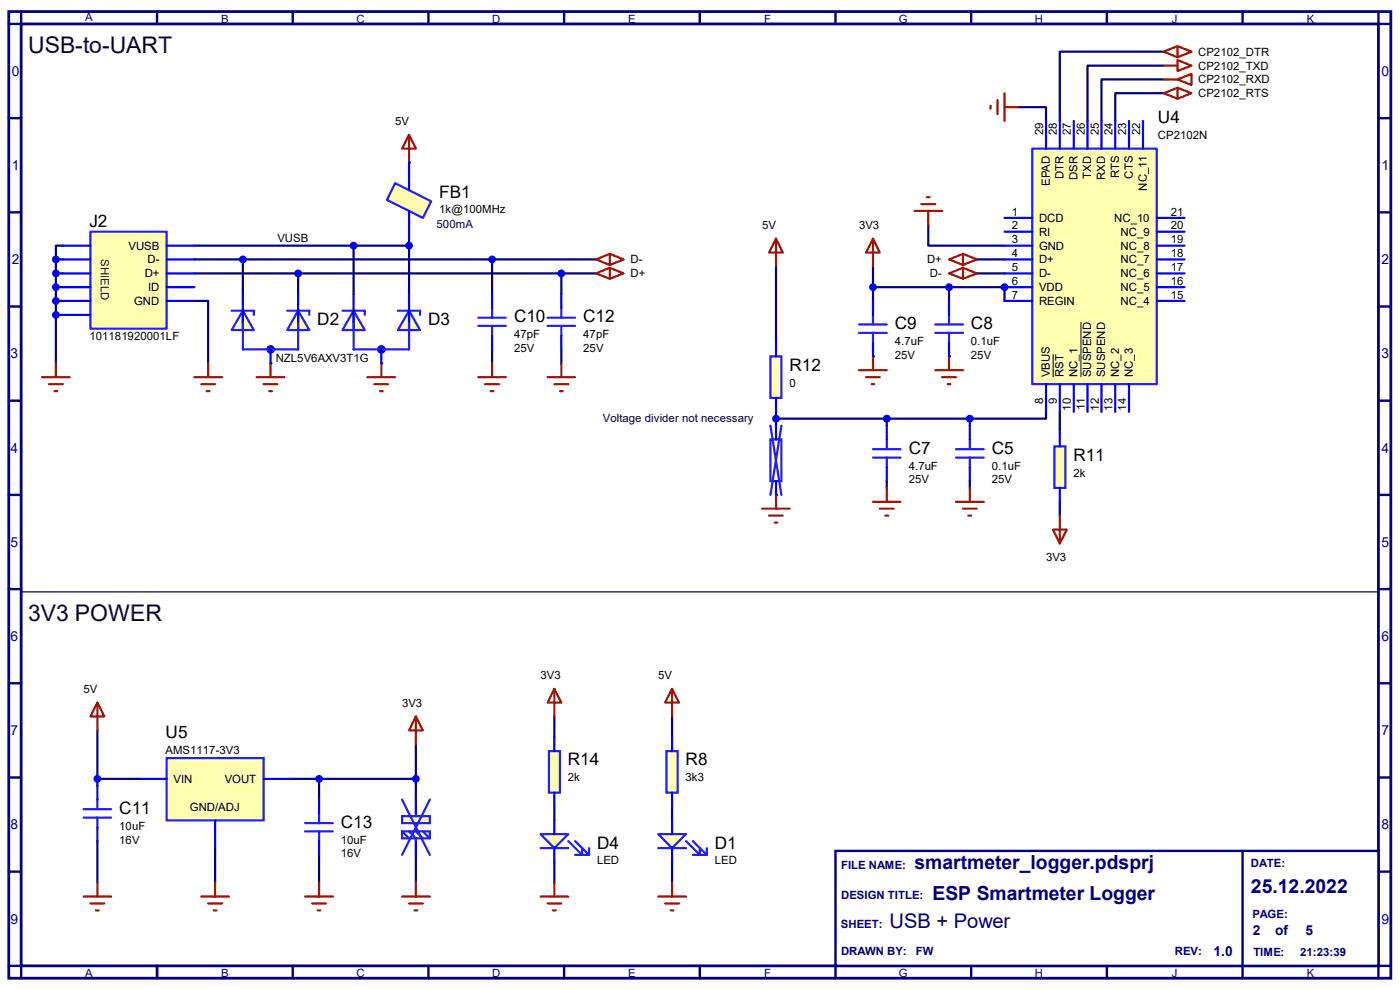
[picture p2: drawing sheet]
<svg xmlns="http://www.w3.org/2000/svg" width="297mm" height="210mm" viewBox="0 0 297 210" stroke-linecap="round" stroke-linejoin="round" font-family="sans-serif">
<path d="M1.9 2.5h293.2v205h-293.2zM4.5 5.1h287.9v199.8h-287.9z" fill="none" stroke="#000080" stroke-width=".59"/>
<path d="M4.5 2.5v2.6h-2.6M33.3 2.5v2.6" fill="none" stroke="#000080" stroke-width=".51"/>
<path d="M177.2 180.5h115.2v24.4h-115.2z" fill="#fff" stroke="#000080" stroke-width=".51"/>
<g fill="none" stroke="#000080" stroke-width=".51">
<path d="M62.1 2.5v2.6M90.9 2.5v2.6M119.7 2.5v2.6M148.5 2.5v2.6M177.2 2.5v2.6M206 2.5v2.6M234.8 2.5v2.6M263.6 2.5v2.6M292.4 2.5v2.6h2.7M1.9 25.1h2.6M292.4 25.1h2.7M1.9 45h2.6"/>
<path d="M292.4 45h2.7M1.9 65h2.6M292.4 65h2.7M1.9 85h2.6M292.4 85h2.7M1.9 105h2.6M292.4 105h2.7M1.9 125h2.6M292.4 125h2.7M1.9 144.9h2.6M292.4 144.9h2.7M1.9 164.9h2.6"/>
<path d="M292.4 164.9h2.7M1.9 184.9h2.6M263.6 180.5v27M292.4 184.9h2.7M1.9 204.9h2.6v2.6M33.3 204.9v2.6M62.1 204.9v2.6M90.9 204.9v2.6M119.7 204.9v2.6M148.5 204.9v2.6M177.2 204.9v2.6M206 204.9v2.6"/>
<path d="M234.8 204.9v2.6M295.1 204.9h-2.7v2.6"/>
</g>
<circle cx="57.4" cy="77.1" r=".23" fill="#000080"/>
<path d="M104.4 74.1v3M119.1 74.1v3" fill="none" stroke="#000080" stroke-width=".47"/>
<circle cx="80.9" cy="77.1" r=".23" fill="#000080"/>
<path d="M185.2 56.5v7.3M185.2 60.9h27.9" fill="none" stroke="#000080" stroke-width=".47"/>
<circle cx="185.2" cy="75.6" r=".23" fill="#000080"/>
<path d="M201.3 60.9v2.9" fill="none" stroke="#000080" stroke-width=".47"/>
<g fill="#000080">
<circle cx="201.3" cy="75.6" r=".23"/>
<circle cx="86.8" cy="34.5" r=".23"/>
</g>
<path d="M196.9 47.7v4.4h16.2M205.7 88.8v1.5M188.1 102.1v1.4M205.7 102.1v1.4" fill="none" stroke="#000080" stroke-width=".47"/>
<circle cx="213.1" cy="60.9" r=".23" fill="#000080"/>
<g fill="none" stroke="#000080" stroke-width=".47">
<path d="M246.9 13.9h-16.2v11.8M246.9 16.8h-13.2v8.9M246.9 11h-22.1v14.7M246.9 19.8h-10.3v5.9M216 22.7h5.9v3M86.8 50.6v11.8M126.4 58h-7.3v4.4M164.6 56.5v16.2M207.2 58h5.9M207.2 55h5.9M213.1 60.9v2.9M221.9 87.4v1.4h-16.2"/>
<path d="M224.8 87.4v4.4M224.8 106.5v2.9M20.7 154.9v11.8M20.7 178.4v8.8M20.7 165.2h8.8M45.6 179.9v7.3M61.8 165.2h5.9v4.4M67.7 181.4v5.8M88.2 181.4v5.8M142.6 182.8v4.4"/>
</g>
<circle cx="164.6" cy="105" r=".23" fill="#000080"/>
<g fill="none" stroke="#000080" stroke-width=".47">
<path d="M11.9 55h1.4M11.9 58h1.4M11.9 55v22.1M13.3 52.1h-1.4v2.9M41.2 55h85.2M41.2 52.1h45.6M41.2 58h77.9M51.5 55v7.4M63.2 58v4.4M75 52.1v10.3M104.4 55v7.4M11.9 66.8h1.4"/>
<path d="M11.9 63.8h1.4M11.9 60.9h1.4M41.2 63.8h3v13.3M164.6 87.4v2.9M164.6 88.8h41.1M188.1 88.8v1.5M88.2 157.9v11.7M117.6 152v4.4M142.6 152v4.4M67.7 165.2h20.5M117.6 171.1v2.9M142.6 171.1v2.9"/>
<path d="M117.6 182.8v4.4"/>
</g>
<path d="M57.4 77.1v2.9M54.4 80h5.9M55.9 81.5h2.9M57.1 83h.6" fill="none" stroke="#a21206" stroke-width=".47"/>
<path d="M51.5 65.9l2.3 4.1h-4.7z" fill="#ffffaf" stroke="#1f1fff" stroke-width=".47"/>
<path d="M49.1 65.9h4.7v.9M51.5 65.9v4.1" fill="none" stroke="#1f1fff" stroke-width=".47"/>
<path d="M63.2 65.9l2.4 4.1h-4.7z" fill="#ffffaf" stroke="#1f1fff" stroke-width=".47"/>
<path d="M60.9 65.9h4.7v.9M63.2 65.9v4.1" fill="none" stroke="#1f1fff" stroke-width=".47"/>
<circle cx="57.4" cy="74.1" r=".68" fill="#800000" stroke="#00f" stroke-width=".47"/>
<path d="M51.5 68.2v5.9h11.7v-5.9M101.5 67.4h5.8M101.5 69.1h5.8M104.4 65.3v2.1M104.4 69.1v2.1M116.2 67.4h5.8M116.2 69.1h5.8M119.1 65.3v2.1M119.1 69.1v2.1" fill="none" stroke="#1f1fff" stroke-width=".47"/>
<path d="M51.5 62.4v5.8M57.4 74.1v3M63.2 62.4v5.8M104.4 62.4v2.9M104.4 71.2v2.9M119.1 62.4v2.9M119.1 71.2v2.9" fill="none" stroke="#00f" stroke-width=".47"/>
<g fill="none" stroke="#a21206" stroke-width=".47">
<path d="M11.9 77.1v2.9M44.2 77.1v2.9M80.9 77.1v2.9M104.4 77.1v2.9M119.1 77.1v2.9M8.9 80h5.9M10.4 81.5h2.9M11.6 83h.5M41.2 80h5.9M42.7 81.5h2.9M43.9 83h.5M77.9 80h5.9"/>
<path d="M79.4 81.5h2.9M80.6 83h.6M101.5 80h5.8M102.9 81.5h3M104.1 83h.6M116.2 80h5.8M117.6 81.5h3M118.8 83h.6"/>
</g>
<path d="M75 65.9l2.4 4.1h-4.8z" fill="#ffffaf" stroke="#1f1fff" stroke-width=".47"/>
<path d="M72.6 65.9h4.8v.9M75 65.9v4.1" fill="none" stroke="#1f1fff" stroke-width=".47"/>
<path d="M86.8 65.9l2.3 4.1h-4.7z" fill="#ffffaf" stroke="#1f1fff" stroke-width=".47"/>
<path d="M84.4 65.9h4.7v.9M86.8 65.9v4.1" fill="none" stroke="#1f1fff" stroke-width=".47"/>
<circle cx="80.9" cy="74.1" r=".68" fill="#800000" stroke="#00f" stroke-width=".47"/>
<path d="M75 68.2v5.9h11.8v-5.9M182.2 68.8h5.9M182.2 70.6h5.9M185.2 66.8v2M185.2 70.6v2.1M198.4 68.8h5.9M198.4 70.6h5.9M201.3 66.8v2M201.3 70.6v2.1" fill="none" stroke="#1f1fff" stroke-width=".47"/>
<path d="M75 62.4v5.8M80.9 74.1v3M86.8 62.4v5.8M185.2 63.8v3M185.2 72.7v2.9M201.3 63.8v3M201.3 72.7v2.9" fill="none" stroke="#00f" stroke-width=".47"/>
<g fill="none" stroke="#a21206" stroke-width=".47">
<path d="M86.8 28.6l1.4 2.9h-2.9zM86.8 28.6v5.9M185.2 50.6l1.4 3h-2.9zM185.2 50.6v5.9M194 44.7h5.9M195.5 43.3h2.9M196.6 41.8h.6M196.9 44.7v3M182.2 78.5h5.9M185.2 75.6v2.9M198.4 78.5h5.9M201.3 75.6v2.9"/>
<path d="M183.7 80h2.9M184.9 81.5h.6M199.9 80h2.9M201 81.5h.6"/>
</g>
<g fill="#00f" stroke="#00f" stroke-width=".47">
<circle cx="213.1" cy="60.9" r=".59"/>
<circle cx="185.2" cy="60.9" r=".59"/>
<circle cx="201.3" cy="60.9" r=".59"/>
</g>
<path d="M83.8 38.9l7.7 3.8-1.8 3.5-7.6-3.8z" fill="#ffffaf" stroke="#1f1fff" stroke-width=".47"/>
<path d="M86.8 34.5v5.8M86.8 44.7v5.9M188.1 90.3v2.9M188.1 99.1v3M205.7 90.3v2.9M205.7 99.1v3" fill="none" stroke="#00f" stroke-width=".47"/>
<g fill="none" stroke="#a21206" stroke-width=".47">
<path d="M213.1 19.8v5.9M210.1 22.4v.6M211.6 21.3v2.9M213.1 22.7h2.9M164.6 50.6l1.5 3h-2.9zM164.6 50.6v5.9M185.2 106.5h5.9M186.6 107.9h3M187.8 109.4h.6M188.1 103.5v3M202.8 106.5h5.9M204.3 107.9h2.9"/>
<path d="M205.4 109.4h.6M205.7 103.5v3"/>
</g>
<circle cx="205.7" cy="88.8" r=".59" fill="#00f" stroke="#00f" stroke-width=".47"/>
<path d="M185.2 95.3h5.9M185.2 97.1h5.9M188.1 93.2v2.1M188.1 97.1v2M202.8 95.3h5.9M202.8 97.1h5.9M205.7 93.2v2.1M205.7 97.1v2" fill="none" stroke="#1f1fff" stroke-width=".47"/>
<path d="M219 31.5h26.4v50h-26.4z" fill="#ffffaf" stroke="#1f1fff" stroke-width=".47"/>
<g fill="none" stroke="#00f" stroke-width=".47">
<path d="M221.9 25.7v5.8M224.8 25.7v5.8M227.8 25.7v5.8M230.7 25.7v5.8M233.7 25.7v5.8M236.6 25.7v5.8M239.5 25.7v5.8M242.5 25.7v5.8M213.1 46.2h5.9M213.1 49.1h5.9M213.1 52.1h5.9M213.1 55h5.9"/>
<path d="M213.1 58h5.9M245.4 46.2h5.9M245.4 49.1h5.9M245.4 52.1h5.9M245.4 55h5.9M245.4 58h5.9M213.1 60.9h5.9M213.1 63.8h5.9M245.4 60.9h5.9M245.4 63.8h5.9M221.9 81.5v5.9M224.8 81.5v5.9"/>
<path d="M227.8 81.5v5.9M230.7 81.5v5.9M233.7 81.5v5.9M236.6 81.5v5.9M239.5 81.5v5.9M20.7 166.7v2.9M20.7 175.5v2.9"/>
</g>
<path d="M223.4 75.2v4.8M229.3 68.3v11.7" fill="none" stroke="#000" stroke-width=".21"/>
<path d="M17.7 171.7h5.9M17.7 173.4h5.9M20.7 169.6v2.1M20.7 173.4v2.1" fill="none" stroke="#1f1fff" stroke-width=".47"/>
<path d="M20.7 149.1l1.4 2.9h-2.9zM20.7 149.1v5.8" fill="none" stroke="#a21206" stroke-width=".47"/>
<circle cx="20.7" cy="165.2" r=".59" fill="#00f" stroke="#00f" stroke-width=".47"/>
<path d="M139.7 177h5.8l-2.9 2.9z" fill="#ffffaf" stroke="#1f1fff" stroke-width=".47"/>
<path d="M139.7 179.9h5.8M145.5 178.4l3 3v-1.5M147 178.4l2.9 3M149.9 179.9v1.5M147 181.4h2.9" fill="none" stroke="#1f1fff" stroke-width=".47"/>
<path d="M142.6 174v3M142.6 179.9v2.9" fill="none" stroke="#00f" stroke-width=".47"/>
<path d="M17.7 190.2h5.9M19.2 191.6h2.9M20.4 193.1h.6M20.7 187.2v3M139.7 190.2h5.8M141.1 191.6h3M142.3 193.1h.6M142.6 187.2v3" fill="none" stroke="#a21206" stroke-width=".47"/>
<path d="M35.3 160.8h20.6v13.2h-20.6z" fill="#ffffaf" stroke="#1f1fff" stroke-width=".47"/>
<path d="M29.5 165.2h5.8M45.6 174v5.9M55.9 165.2h5.9M67.7 169.6v3M67.7 178.4v3" fill="none" stroke="#00f" stroke-width=".47"/>
<g fill="none" stroke="#a21206" stroke-width=".47">
<path d="M246.9 13.9h2.9M246.9 16.8h2.9M249.8 12.7l3 1.2-3 1.2zM249.8 16.8l3-1.1v2.3zM249.8 9.8l3 1.2-3 1.1zM249.8 18.6l3 1.2-3 1.2zM249.8 9.8l-2.9 1.2 2.9 1.1M249.8 18.6l-2.9 1.2 2.9 1.2M129.4 53.8l2.9 1.2-2.9 1.2zM129.4 56.8l2.9 1.2-2.9 1.1zM129.4 53.8l-3 1.2 3 1.2M129.4 56.8l-3 1.2 3 1.1"/>
<path d="M201.3 58l3-1.2v2.3zM201.3 55l3-1.2v2.4zM204.3 56.8l2.9 1.2-2.9 1.1M204.3 53.8l2.9 1.2-2.9 1.2M88.2 152l1.5 2.9h-2.9zM88.2 152v5.9M42.7 190.2h5.9M44.2 191.6h2.9M45.3 193.1h.6M45.6 187.2v3M64.7 190.2h5.9M66.2 191.6h2.9"/>
<path d="M67.4 193.1h.5M67.7 187.2v3M85.3 190.2h5.9M86.8 191.6h2.9M87.9 193.1h.6M88.2 187.2v3"/>
</g>
<path d="M64.7 174.6h5.9M64.7 176.4h5.9M67.7 172.6v2M67.7 176.4v2" fill="none" stroke="#1f1fff" stroke-width=".47"/>
<g fill="#00f" stroke="#00f" stroke-width=".47">
<circle cx="67.7" cy="165.2" r=".59"/>
<circle cx="86.8" cy="52.1" r=".59"/>
<circle cx="119.1" cy="58" r=".59"/>
</g>
<g fill="#ffffaf" stroke="#1f1fff" stroke-width=".47">
<path d="M85.3 173.1h5.9v1.5h-5.9z"/>
<path d="M85.3 176.4h5.9v1.4h-5.9z"/>
</g>
<path d="M85.3 176.4l1.5 1.4M85.3 169.6l5.9 11.8M86.8 176.4l1.4 1.4v.6M88.2 172.6v.5M88.2 176.4l1.5 1.4M89.7 176.4l1.5 1.4M91.2 169.6l-5.9 11.8" fill="none" stroke="#1f1fff" stroke-width=".47"/>
<path d="M88.2 169.6v3M88.2 178.4v3" fill="none" stroke="#00f" stroke-width=".47"/>
<path d="M223.4 112.4h2.9l-1.5 2.9zM224.8 109.4v5.9" fill="none" stroke="#a21206" stroke-width=".47"/>
<path d="M223.7 94.7h2.3v8.8h-2.3z" fill="#ffffaf" stroke="#1f1fff" stroke-width=".47"/>
<path d="M224.8 91.8v2.9M224.8 103.5v3" fill="none" stroke="#00f" stroke-width=".47"/>
<path d="M163.4 75.6h2.4v8.8h-2.4z" fill="#ffffaf" stroke="#1f1fff" stroke-width=".47"/>
<path d="M164.6 72.7v2.9M164.6 84.4v3" fill="none" stroke="#00f" stroke-width=".47"/>
<path d="M161.7 107.9h5.9M163.2 109.4h2.9M164.3 110.9h.6M164.6 105v2.9" fill="none" stroke="#a21206" stroke-width=".47"/>
<path d="M163.4 93.2h2.4v8.9h-2.4z" fill="#ffffaf" stroke="#1f1fff" stroke-width=".47"/>
<path d="M164.6 90.3v2.9M164.6 102.1v2.9" fill="none" stroke="#00f" stroke-width=".47"/>
<path d="M163.4 90.3l2.4 14.7M165.8 90.3l-2.4 14.7" fill="none" stroke="#1f1fff" stroke-width=".47"/>
<g fill="#00f" stroke="#00f" stroke-width=".47">
<circle cx="164.6" cy="88.8" r=".59"/>
<circle cx="188.1" cy="88.8" r=".59"/>
<circle cx="104.4" cy="55" r=".59"/>
</g>
<path d="M19.2 49.1h16.1v20.6h-16.1z" fill="#ffffaf" stroke="#1f1fff" stroke-width=".47"/>
<path d="M13.3 58h5.9M13.3 55h5.9M13.3 52.1h5.9M35.3 58h5.9M35.3 55h5.9M35.3 52.1h5.9M13.3 63.8h5.9M13.3 60.9h5.9M13.3 66.8h5.9M35.3 63.8h5.9M35.3 60.9h5.9" fill="none" stroke="#00f" stroke-width=".47"/>
<g fill="#00f" stroke="#00f" stroke-width=".47">
<circle cx="75" cy="52.1" r=".59"/>
<circle cx="51.5" cy="55" r=".59"/>
<circle cx="63.2" cy="58" r=".59"/>
<circle cx="11.9" cy="66.8" r=".59"/>
<circle cx="11.9" cy="63.8" r=".59"/>
<circle cx="11.9" cy="60.9" r=".59"/>
<circle cx="11.9" cy="58" r=".59"/>
<circle cx="11.9" cy="55" r=".59"/>
</g>
<path d="M114.7 177h5.9l-3 2.9z" fill="#ffffaf" stroke="#1f1fff" stroke-width=".47"/>
<path d="M114.7 179.9h5.9M120.6 178.4l2.9 3v-1.5M122 178.4l3 3M125 179.9v1.5M122 181.4h3" fill="none" stroke="#1f1fff" stroke-width=".47"/>
<path d="M117.6 174v3M117.6 179.9v2.9" fill="none" stroke="#00f" stroke-width=".47"/>
<path d="M117.6 146.1l1.5 3h-2.9zM117.6 146.1v5.9M114.7 190.2h5.9M116.2 191.6h2.9M117.3 193.1h.6M117.6 187.2v3" fill="none" stroke="#a21206" stroke-width=".47"/>
<path d="M116.5 159.3h2.3v8.8h-2.3z" fill="#ffffaf" stroke="#1f1fff" stroke-width=".47"/>
<path d="M117.6 156.4v2.9M117.6 168.1v3" fill="none" stroke="#00f" stroke-width=".47"/>
<path d="M142.6 146.1l1.5 3h-3zM142.6 146.1v5.9" fill="none" stroke="#a21206" stroke-width=".47"/>
<path d="M141.4 159.3h2.4v8.8h-2.4z" fill="#ffffaf" stroke="#1f1fff" stroke-width=".47"/>
<path d="M142.6 156.4v2.9M142.6 168.1v3" fill="none" stroke="#00f" stroke-width=".47"/>
<circle cx="88.2" cy="165.2" r=".59" fill="#00f" stroke="#00f" stroke-width=".47"/>
<path d="M4.5 125.6h287.9" fill="none" stroke="#000040" stroke-width=".25"/>
<g font-size="4.9" fill="#000040">
<text x="6" y="11.3">USB-to-UART</text>
<text x="6" y="131.7">3V3 POWER</text>
</g>
<text font-size="4.3" fill="#000080" x="188.7" y="196.9">USB + Power</text>
<g font-size="4.1" fill="#000080">
<text x="194" y="184.4">smartmeter_logger.pdsprj</text>
<text x="197.8" y="190.8">ESP Smartmeter Logger</text>
<text x="265.4" y="189.4">25.12.2022</text>
</g>
<g font-size="3.6">
<text x="245.7" y="26.1">U4</text>
<text x="93.2" y="42">FB1</text>
<text x="19" y="48.2">J2</text>
<text x="67.3" y="69">D2</text>
<text x="90.8" y="69">D3</text>
<text x="109.1" y="68.4">C10</text>
<text x="123.7" y="68.4">C12</text>
<text x="189.8" y="69.8">C9</text>
<text x="206" y="69.8">C8</text>
<text x="167.5" y="78.7">R12</text>
<text x="192.8" y="96.3">C7</text>
<text x="210.4" y="96.3">C5</text>
<text x="227.7" y="97.8">R11</text>
<text x="35.1" y="156.5">U5</text>
<text x="120.5" y="162.4">R14</text>
<text x="145.5" y="162.4">R8</text>
<text x="25.3" y="172.7">C11</text>
<text x="72.3" y="175.6">C13</text>
<text x="126.7" y="180">D4</text>
<text x="151.6" y="180">D1</text>
</g>
<g font-size="2.9" fill="#000080">
<text x="2.5" y="16.1">0</text>
<text x="293.1" y="16.1">0</text>
<text x="2.5" y="36.1">1</text>
<text x="293.1" y="36.1">1</text>
<text x="2.5" y="56">2</text>
<text x="293.1" y="56">2</text>
<text x="2.2" y="76">3</text>
<text x="293.1" y="76">3</text>
<text x="2.2" y="96">4</text>
<text x="293.1" y="96">4</text>
<text x="2.2" y="116">5</text>
<text x="293.1" y="116">5</text>
<text x="2.2" y="136">6</text>
<text x="293.1" y="136">6</text>
<text x="2.2" y="156">7</text>
<text x="293.1" y="156">7</text>
<text x="2.2" y="175.9">8</text>
<text x="293.1" y="175.9">8</text>
<text x="2.2" y="195.9">9</text>
<text x="293.1" y="195.9">9</text>
<text x="257.5" y="202.7">1.0</text>
<text x="265.8" y="198.3">2</text>
<text x="270.5" y="198.3">of</text>
<text x="276.9" y="198.3">5</text>
</g>
<g font-size="2.4" fill="#000080">
<text x="18.1" y="4.5">A</text>
<text x="46.9" y="4.8">B</text>
<text x="75.6" y="4.8">C</text>
<text x="104.4" y="4.8">D</text>
<text x="133.3" y="4.8">E</text>
<text x="162.1" y="4.8">F</text>
<text x="190.7" y="4.8">G</text>
<text x="219.5" y="4.8">H</text>
<text x="248.6" y="4.8">J</text>
<text x="277.2" y="4.8">K</text>
<text x="178.4" y="184.4">FILE NAME:</text>
<text x="265.4" y="183.9">DATE:</text>
<text x="178.5" y="190.8">DESIGN TITLE:</text>
<text x="178.4" y="196.9">SHEET:</text>
<text x="265.7" y="194.7">PAGE:</text>
<text x="178.4" y="202.6">DRAWN BY:</text>
<text x="194.3" y="202.6">FW</text>
<text x="249.3" y="202.5">REV:</text>
<text x="265.9" y="202.8">TIME:</text>
<text x="275.8" y="202.8">21:23:39</text>
<text x="18.1" y="207.2">A</text>
<text x="46.9" y="207.2">B</text>
<text x="75.6" y="207.2">C</text>
<text x="104.4" y="207.2">D</text>
<text x="133.3" y="207.2">E</text>
<text x="162.1" y="207.2">F</text>
<text x="190.7" y="207.2">G</text>
<text x="219.5" y="207.2">H</text>
<text x="248.6" y="207.2">J</text>
<text x="277.2" y="207.2">K</text>
</g>
<g font-size="2.4">
<text x="254.2" y="11.8">CP2102_DTR</text>
<text x="254.2" y="14.8">CP2102_TXD</text>
<text x="254.2" y="17.7">CP2102_RXD</text>
<text x="254.2" y="20.6">CP2102_RTS</text>
<text x="83.8" y="26.5">5V</text>
<text x="221.3" y="28.6" transform="rotate(-90 221.3 28.6)">29</text>
<text x="224.2" y="28.6" transform="rotate(-90 224.2 28.6)">28</text>
<text x="227.2" y="28.6" transform="rotate(-90 227.2 28.6)">27</text>
<text x="230.1" y="28.6" transform="rotate(-90 230.1 28.6)">26</text>
<text x="233.1" y="28.6" transform="rotate(-90 233.1 28.6)">25</text>
<text x="236" y="28.6" transform="rotate(-90 236 28.6)">24</text>
<text x="238.9" y="28.6" transform="rotate(-90 238.9 28.6)">23</text>
<text x="241.9" y="28.6" transform="rotate(-90 241.9 28.6)">22</text>
<text x="245.7" y="29.5">CP2102N</text>
<text x="222.7" y="39.5" transform="rotate(-90 222.7 39.5)">EPAD</text>
<text x="225.6" y="38" transform="rotate(-90 225.6 38)">DTR</text>
<text x="228.6" y="38.1" transform="rotate(-90 228.6 38.1)">DSR</text>
<text x="231.5" y="37.9" transform="rotate(-90 231.5 37.9)">TXD</text>
<text x="234.5" y="38.1" transform="rotate(-90 234.5 38.1)">RXD</text>
<text x="237.4" y="37.8" transform="rotate(-90 237.4 37.8)">RTS</text>
<text x="240.3" y="37.9" transform="rotate(-90 240.3 37.9)">CTS</text>
<text x="243.3" y="40.4" transform="rotate(-90 243.3 40.4)">NC_11</text>
<text x="93.2" y="45.3">1k@100MHz</text>
<text x="214.7" y="45.7">1</text>
<text x="220.4" y="47.1">DCD</text>
<text x="236.4" y="47.1">NC_10</text>
<text x="248.4" y="45.7">21</text>
<text x="27.3" y="53">VUSB</text>
<text x="58.8" y="51.4">VUSB</text>
<text x="161.7" y="48.6">5V</text>
<text x="182.2" y="48.6">3V3</text>
<text x="214.7" y="48.6">2</text>
<text x="214.7" y="51.6">3</text>
<text x="220.4" y="50">RI</text>
<text x="220.4" y="53">GND</text>
<text x="237.7" y="50">NC_9</text>
<text x="237.7" y="53">NC_8</text>
<text x="248.4" y="48.6">20</text>
<text x="248.4" y="51.6">19</text>
<text x="30.7" y="58.8">D+</text>
<text x="31.3" y="55.9">D-</text>
<text x="133.8" y="55.9">D-</text>
<text x="133.8" y="58.8">D+</text>
<text x="196.7" y="55.9">D+</text>
<text x="197.3" y="58.8">D-</text>
<text x="214.7" y="54.5">4</text>
<text x="214.7" y="57.5">5</text>
<text x="220.4" y="55.9">D+</text>
<text x="220.4" y="58.8">D-</text>
<text x="237.7" y="55.9">NC_7</text>
<text x="237.7" y="58.8">NC_6</text>
<text x="248.4" y="54.5">18</text>
<text x="248.4" y="57.5">17</text>
<text x="28.4" y="64.7">GND</text>
<text x="31.5" y="61.8">ID</text>
<text x="214.7" y="60.4">6</text>
<text x="214.7" y="63.3">7</text>
<text x="220.4" y="61.8">VDD</text>
<text x="220.4" y="64.7">REGIN</text>
<text x="237.7" y="61.8">NC_5</text>
<text x="237.7" y="64.7">NC_4</text>
<text x="248.4" y="60.4">16</text>
<text x="248.4" y="63.3">15</text>
<text x="109.1" y="71.7">47pF</text>
<text x="123.7" y="71.7">47pF</text>
<text x="19" y="72.2">101181920001LF</text>
<text x="58.5" y="76.7">NZL5V6AXV3T1G</text>
<text x="109.1" y="74.6">25V</text>
<text x="123.7" y="74.6">25V</text>
<text x="189.8" y="73.2">4.7uF</text>
<text x="189.8" y="76.1">25V</text>
<text x="206" y="73.2">0.1uF</text>
<text x="206" y="76.1">25V</text>
<text x="167.5" y="82">0</text>
<text x="222.7" y="80" transform="rotate(-90 222.7 80)">VBUS</text>
<text x="225.6" y="80" transform="rotate(-90 225.6 80)">RST</text>
<text x="228.6" y="80" transform="rotate(-90 228.6 80)">NC_1</text>
<text x="231.5" y="80" transform="rotate(-90 231.5 80)">SUSPEND</text>
<text x="234.5" y="80" transform="rotate(-90 234.5 80)">SUSPEND</text>
<text x="237.4" y="80" transform="rotate(-90 237.4 80)">NC_2</text>
<text x="240.3" y="80" transform="rotate(-90 240.3 80)">NC_3</text>
<text x="221.3" y="85.8" transform="rotate(-90 221.3 85.8)">8</text>
<text x="224.2" y="85.8" transform="rotate(-90 224.2 85.8)">9</text>
<text x="227.2" y="87.1" transform="rotate(-90 227.2 87.1)">10</text>
<text x="230.1" y="87" transform="rotate(-90 230.1 87)">11</text>
<text x="233.1" y="87.1" transform="rotate(-90 233.1 87.1)">12</text>
<text x="236" y="87.1" transform="rotate(-90 236 87.1)">13</text>
<text x="238.9" y="87.1" transform="rotate(-90 238.9 87.1)">14</text>
<text x="192.8" y="99.6">4.7uF</text>
<text x="210.4" y="99.6">0.1uF</text>
<text x="227.7" y="101.1">2k</text>
<text x="192.8" y="102.5">25V</text>
<text x="210.4" y="102.5">25V</text>
<text x="221.9" y="119">3V3</text>
<text x="17.7" y="147">5V</text>
<text x="85.3" y="149.9">3V3</text>
<text x="114.7" y="144">3V3</text>
<text x="139.7" y="144">5V</text>
<text x="35.1" y="159.9">AMS1117-3V3</text>
<text x="36.8" y="166.1">VIN</text>
<text x="47.7" y="166.1">VOUT</text>
<text x="120.5" y="165.7">2k</text>
<text x="145.5" y="165.7">3k3</text>
<text x="40.3" y="172">GND/ADJ</text>
<text x="25.3" y="176">10uF</text>
<text x="25.3" y="178.9">16V</text>
<text x="72.3" y="178.9">10uF</text>
<text x="72.3" y="181.9">16V</text>
<text x="126.7" y="183.3">LED</text>
<text x="151.6" y="183.3">LED</text>
</g>
<g font-size="2.4" fill="#000040">
<text x="92.6" y="48.4">500mA</text>
<text x="127.9" y="89.6">Voltage divider not necessary</text>
</g>
<text font-size="2.4" fill="#004000" x="21.4" y="55" transform="rotate(90 21.4 55)">SHIELD</text>
</svg>
